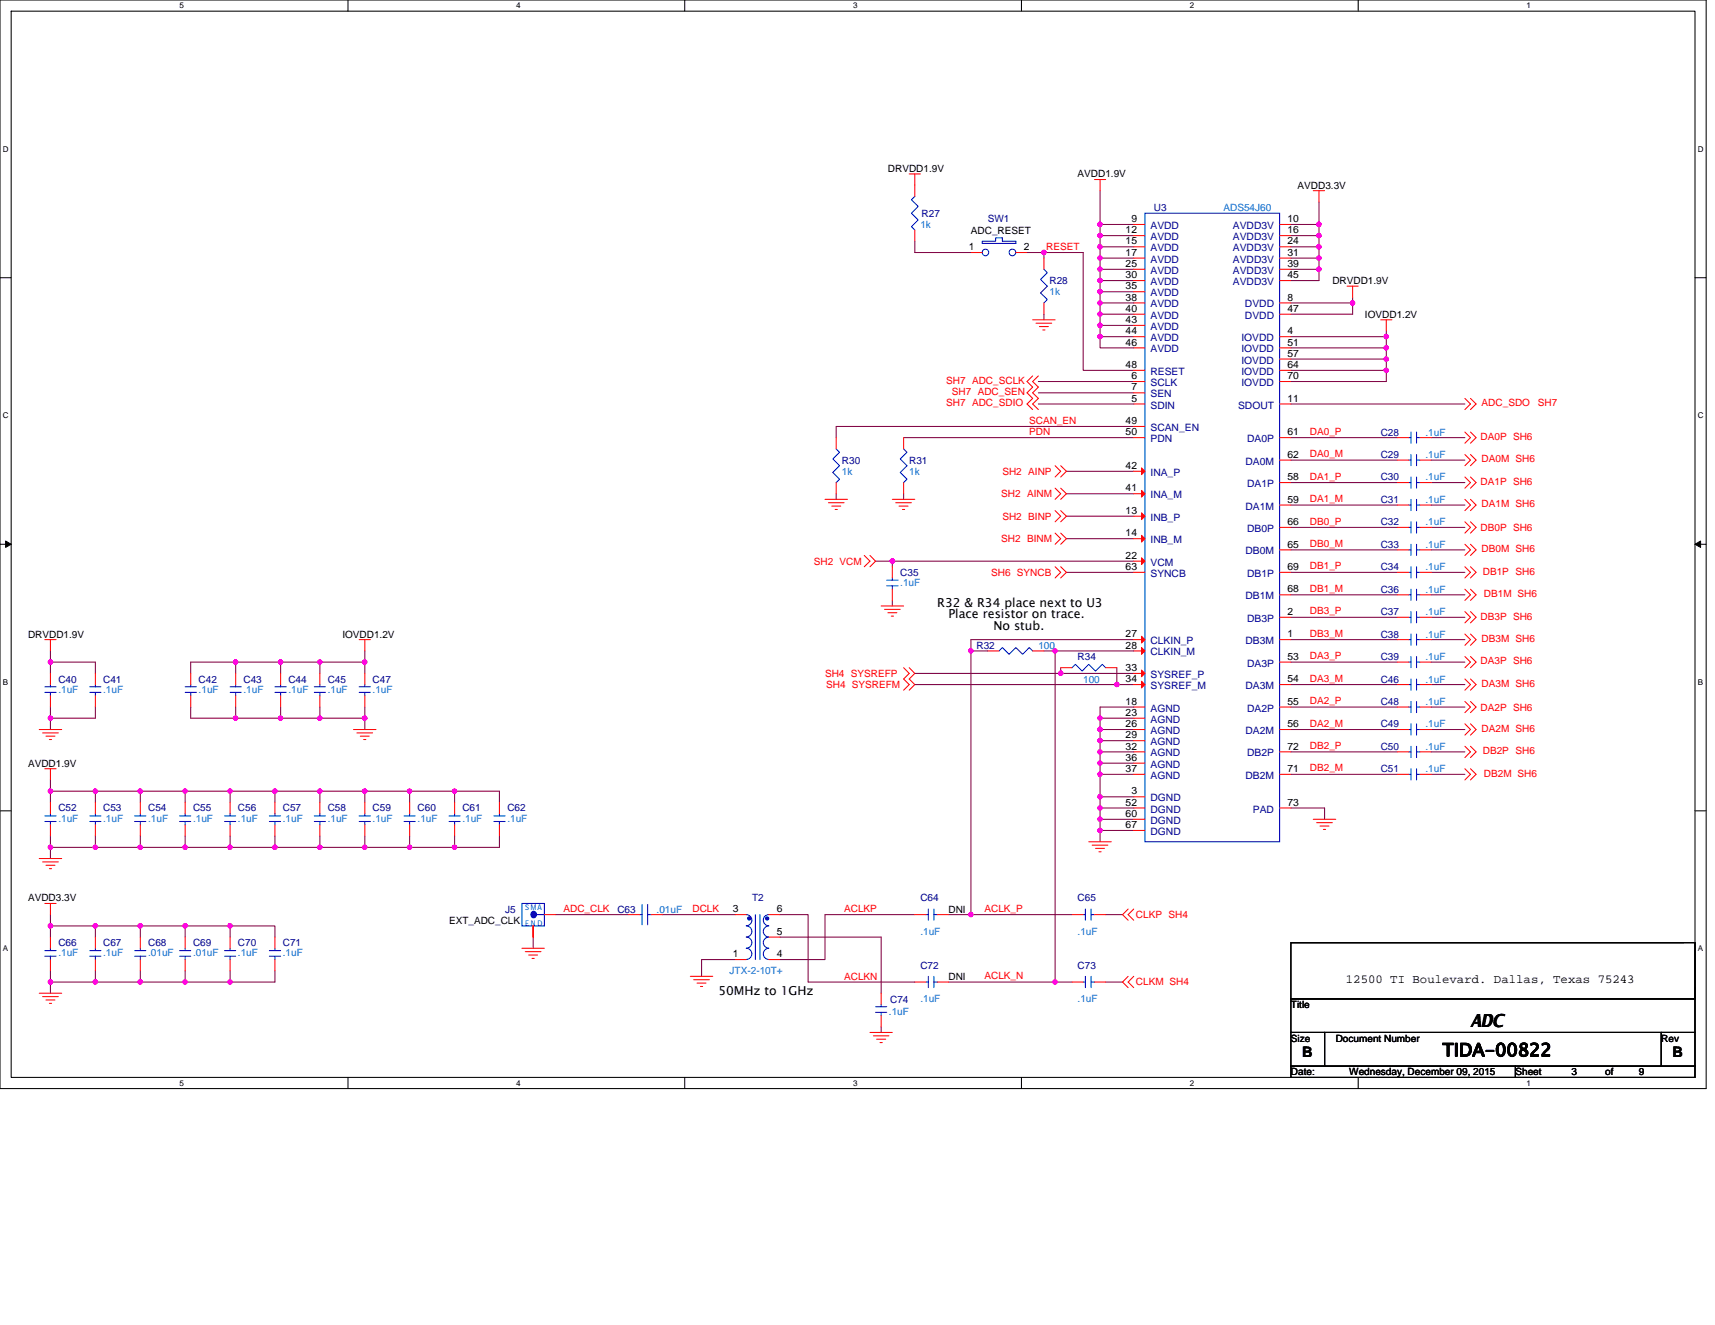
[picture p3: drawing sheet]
<svg xmlns="http://www.w3.org/2000/svg" width="279mm" height="216mm" viewBox="0 0 279 216" stroke-linecap="round" stroke-linejoin="round" font-family="sans-serif">
<path d="M0 0h278v177.4h-278zM1.8 1.8h274.3v173.8h-274.3z" fill="none" stroke="#000" stroke-width=".17"/>
<g fill="#fff">
<path d="M29.3 .2h.7v1.5h-.7z"/>
<path d="M29.3 175.7h.7v1.5h-.7z"/>
</g>
<path d="M56.7 0v1.8M56.7 175.6v1.8" fill="none" stroke="#000" stroke-width=".17"/>
<g fill="#fff">
<path d="M84.1 .2h.7v1.5h-.7z"/>
<path d="M84.1 175.7h.7v1.5h-.7z"/>
</g>
<path d="M111.5 0v1.8M111.5 175.6v1.8" fill="none" stroke="#000" stroke-width=".17"/>
<g fill="#fff">
<path d="M139 .2h.7v1.5h-.7z"/>
<path d="M139 175.7h.7v1.5h-.7z"/>
</g>
<path d="M166.4 0v1.8M166.4 175.6v1.8" fill="none" stroke="#000" stroke-width=".17"/>
<g fill="#fff">
<path d="M193.8 .2h.8v1.5h-.8z"/>
<path d="M193.8 175.7h.8v1.5h-.8z"/>
</g>
<path d="M221.3 0v1.8M221.3 175.6v1.8" fill="none" stroke="#000" stroke-width=".17"/>
<g fill="#fff">
<path d="M248.7 .2h.7v1.5h-.7z"/>
<path d="M248.7 175.7h.7v1.5h-.7z"/>
<path d="M.5 23.5h.9v1.5h-.9z"/>
<path d="M276.6 23.5h1v1.5h-1z"/>
<path d="M.5 67h.9v1.4h-.9z"/>
<path d="M276.6 67h1v1.4h-1z"/>
</g>
<path d="M0 45.3h1.8M276.1 45.3h1.9" fill="none" stroke="#000" stroke-width=".17"/>
<g fill="#fff">
<path d="M.5 110.4h.8v1.5h-.8z"/>
<path d="M276.6 110.4h.9v1.5h-.9z"/>
</g>
<path d="M0 88.7h1.8M276.1 88.7h1.9" fill="none" stroke="#000" stroke-width=".17"/>
<path d="M.9 88.2l.9 .5-.9 .5zM276.1 88.7l1-.5v1z" fill="#000" stroke="#000" stroke-width=".16"/>
<g fill="#fff">
<path d="M.5 153.8h.8v1.5h-.8z"/>
<path d="M276.6 153.8h.9v1.5h-.9z"/>
</g>
<path d="M0 132.1h1.8M276.1 132.1h1.9M210.3 153.6h65.8v9.2h-65.8zM210.3 153.6h64M276.1 153.6v9.2v-1.9M210.3 162.8h65.8v5.4h-65.8zM210.3 168.2h5.5v5.5h-5.5zM210.3 173.7h36.6v1.9h-36.6zM215.8 168.2h54.9v5.5h-54.9zM246.9 173.7h29.2v1.9h-29.2zM270.7 168.2h5.4v5.5h-5.4z" fill="none" stroke="#000" stroke-width=".17"/>
<g fill="none" stroke="#800040" stroke-width=".17">
<path d="M149 39.3v1.8h9.2M179.2 31.1v5.5M179.2 36.6v1.8M179.2 38.4v1.8M179.2 36.6h5.5M179.2 38.4h5.5M210.3 38.4h4.6M210.3 36.6h4.6M214.9 32.9v3.7M214.9 38.4v1.8M214.9 36.6v1.8M167.3 41.1h2.8"/>
<path d="M170.1 51.2v.9M170.1 41.1h6.4v19.2h8.2M170.1 41.1v1M179.2 40.2v1.9M179.2 42.1v1.8M179.2 43.9v1.8M179.2 45.7v1.8M179.2 47.5v1.9M179.2 49.4v1.8M179.2 51.2v1.8M179.2 40.2h5.5M179.2 42.1h5.5"/>
<path d="M179.2 43.9h5.5M179.2 45.7h5.5M179.2 47.5h5.5M179.2 49.4h5.5M179.2 51.2h5.5M179.2 53h5.5M179.2 54.9v1.8h5.5M179.2 53v1.9h5.5M210.3 49.4h10.1M210.3 58.5h15.5v1.8M210.3 43.9h4.6M210.3 42.1h4.6"/>
<path d="M210.3 40.2h4.6M210.3 54.9h15.5M214.9 43.9v1.8h-4.6M214.9 42.1v1.8M214.9 40.2v1.9M220.4 49.4v1.8h-10.1M220.4 48.5v.9M225.8 53.9v1M225.8 56.7v1.8M225.8 54.9v1.8h-15.5M147.2 71.3h37.5M169.2 64h15.5"/>
<path d="M169.2 62.2h15.5M169.2 65.8h15.5M173.7 76.8h11M184.7 69.5h-48.5v1.8M210.3 60.3h15.5M210.3 65.8h28.4M210.3 75h17.4M210.3 71.3h17.4M210.3 78.6h17.4M225.8 60.3v1.9h-15.5M233.2 78.6h5.5M233.2 71.3h5.5"/>
<path d="M233.2 75h5.5M136.2 80.5v.9M142.6 91.4h2.8M145.4 91.4v1M145.4 91.4h39.3M145.4 97.8v.9M147.2 80.5v.9M173.7 93.3h11M173.7 80.5h11M173.7 84.1h11M173.7 87.8h11M210.3 82.3h17.4"/>
<path d="M210.3 89.6h17.4M210.3 96.9h17.4M210.3 85.9h17.4M210.3 93.3h17.4M233.2 82.3h5.5M233.2 89.6h5.5M233.2 93.3h5.5M233.2 96.9h5.5M233.2 85.9h5.5M8.2 107.9h7.3v1.8M8.2 107.9v1.8M8.2 106.1v1.8"/>
<path d="M8.2 117v1.9M15.5 115.2v1.8h-7.3v-1.8M31.1 115.2v1.8h7.3M38.4 107.9h-7.3v1.8M38.4 107.9v1.8M38.4 115.2v1.8M38.4 107.9h7.3M38.4 117h7.3M45.7 107.9h6.4M45.7 117h6.4M45.7 115.2v1.8M45.7 107.9v1.8"/>
<path d="M52.1 107.9h7.3v1.8M52.1 117h7.3M52.1 115.2v1.8M52.1 107.9v1.8M59.4 106.1v1.8M59.4 115.2v1.8M59.4 117v1.9M149 109.7h23.8M149 111.5h32.9M158.2 106.1h2.7M158.2 106.1v42.9M170.1 106.1h1.8"/>
<path d="M171.9 106.1h12.8M171.9 106.1v53.9M172.8 108.8v.9h11.9M179.2 117v1.9M179.2 118.9v1.8M179.2 117h5.5M179.2 118.9h5.5M181.9 108.8v2.7h2.8M184.7 115.2h-5.5v1.8M184.7 104.2h-26.5v1.9M210.3 104.2h17.4M210.3 100.6h17.4"/>
<path d="M210.3 107.9h17.4M210.3 111.5h17.4M210.3 118.9h17.4M210.3 115.2h17.4M233.2 107.9h5.5M233.2 100.6h5.5M233.2 104.2h5.5M233.2 111.5h5.5M233.2 118.9h5.5M233.2 115.2h5.5M8.2 138.1v1.8M8.2 127.1v1.8"/>
<path d="M8.2 138.1h7.3M8.2 128.9h7.3M8.2 128.9v1.8M8.2 136.2v1.9M15.5 136.2v1.9M15.5 128.9v1.8M15.5 128.9h7.4M15.5 138.1h7.4M22.9 128.9h7.3v1.8M22.9 138.1h7.3M22.9 136.2v1.9M22.9 128.9v1.8"/>
<path d="M30.2 136.2v1.9M30.2 138.1h7.3M30.2 128.9h7.3M37.5 138.1h7.3M37.5 128.9h7.3M37.5 136.2v1.9M37.5 128.9v1.8M44.8 136.2v1.9M44.8 138.1h7.3M44.8 128.9h7.3M44.8 128.9v1.8M52.1 128.9h7.3"/>
<path d="M52.1 138.1h7.3M52.1 136.2v1.9M52.1 128.9v1.8M59.4 138.1h7.3M59.4 128.9h7.3M59.4 128.9v1.8M59.4 136.2v1.9M66.7 128.9v1.8M66.7 136.2v1.9M66.7 128.9h7.4M66.7 138.1h7.4M74.1 128.9h7.3v1.8"/>
<path d="M74.1 128.9v1.8M74.1 136.2v1.9M81.4 136.2v1.9h-7.3M179.2 120.7v1.8M179.2 122.5v1.9M179.2 126.2v3.6M179.2 131.7v1.8M179.2 129.8v1.9M179.2 120.7h5.5M179.2 122.5h5.5M179.2 126.2h5.5M179.2 131.7h5.5"/>
<path d="M179.2 129.8h5.5M184.7 124.4h-5.5v1.8M184.7 135.3h-5.5v1.9M184.7 133.5h-5.5v1.8M210.3 126.2h17.4M210.3 122.5h17.4M210.3 131.7h5.5v1.8M233.2 122.5h5.5M233.2 126.2h5.5M8.2 150.9h7.3M8.2 158.2v1.8M8.2 150.9v1.8"/>
<path d="M8.2 149v1.9M15.5 158.2v1.8M15.5 150.9v1.8M15.5 150.9h7.4M22.9 150.9v1.8M22.9 150.9h7.3v1.8M22.9 158.2v1.8h7.3M30.2 158.2v1.8M30.2 150.9h7.3v1.8M37.5 150.9h7.3v1.8M37.5 158.2v1.8M44.8 158.2v1.8h-7.3"/>
<path d="M86.9 152.7v1.8M90.5 149h11.9M107.9 149h11.9M119.8 156.4h-5.5v2.7M127.1 149h4.6v11h17.3M127.1 152.7h16.5v9.1M149 149h-14.6v7.4h-7.3M154.5 149h3.7M158.2 149h16.4M180.1 149h2.8M8.2 160h7.3M8.2 160v1.8"/>
<path d="M15.5 160h7.4M30.2 160h7.3M143.6 167.3v.9M154.5 160h17.4M171.9 160h2.7M180.1 160h2.8"/>
</g>
<g fill="#f0f" stroke="#f0f" stroke-width=".17">
<circle cx="179.2" cy="36.6" r=".36"/>
<circle cx="179.2" cy="38.4" r=".35"/>
<circle cx="179.2" cy="40.2" r=".36"/>
<circle cx="179.2" cy="42" r=".35"/>
<circle cx="179.2" cy="43.9" r=".35"/>
<circle cx="179.2" cy="47.5" r=".35"/>
<circle cx="179.2" cy="45.7" r=".36"/>
<circle cx="179.2" cy="51.2" r=".35"/>
<circle cx="179.2" cy="49.4" r=".36"/>
<circle cx="179.2" cy="53" r=".35"/>
<circle cx="214.9" cy="43.9" r=".36"/>
<circle cx="214.9" cy="42" r=".36"/>
<circle cx="214.9" cy="40.2" r=".36"/>
<circle cx="214.9" cy="38.4" r=".36"/>
<circle cx="214.9" cy="36.6" r=".36"/>
<circle cx="182" cy="111.5" r=".36"/>
<circle cx="225.8" cy="54.8" r=".36"/>
<circle cx="220.3" cy="49.4" r=".36"/>
<circle cx="225.8" cy="60.3" r=".35"/>
<circle cx="145.4" cy="91.4" r=".36"/>
<circle cx="59.4" cy="128.9" r=".36"/>
<circle cx="52.1" cy="128.9" r=".35"/>
<circle cx="59.4" cy="138.1" r=".36"/>
<circle cx="52.1" cy="138.1" r=".35"/>
<circle cx="15.5" cy="160" r=".36"/>
<circle cx="8.2" cy="160" r=".36"/>
<circle cx="15.5" cy="150.9" r=".36"/>
<circle cx="8.2" cy="150.9" r=".36"/>
<circle cx="22.8" cy="150.9" r=".36"/>
<circle cx="22.8" cy="160" r=".36"/>
<circle cx="8.2" cy="138.1" r=".36"/>
<circle cx="15.5" cy="128.9" r=".35"/>
<circle cx="22.8" cy="138.1" r=".36"/>
<circle cx="22.8" cy="128.9" r=".36"/>
<circle cx="44.8" cy="138.1" r=".36"/>
<circle cx="44.8" cy="128.9" r=".36"/>
<circle cx="37.5" cy="138.1" r=".35"/>
<circle cx="30.1" cy="138.1" r=".35"/>
<circle cx="37.5" cy="128.9" r=".35"/>
<circle cx="30.1" cy="128.9" r=".35"/>
<circle cx="15.5" cy="138.1" r=".35"/>
<circle cx="38.4" cy="107.9" r=".35"/>
<circle cx="38.4" cy="117" r=".35"/>
<circle cx="8.2" cy="117" r=".36"/>
<circle cx="8.2" cy="107.9" r=".36"/>
<circle cx="8.2" cy="128.9" r=".36"/>
<circle cx="74" cy="128.9" r=".35"/>
<circle cx="66.7" cy="128.9" r=".35"/>
<circle cx="74" cy="138.1" r=".35"/>
<circle cx="66.7" cy="138.1" r=".35"/>
<circle cx="59.4" cy="107.9" r=".36"/>
<circle cx="52.1" cy="107.9" r=".35"/>
<circle cx="37.5" cy="160" r=".36"/>
<circle cx="30.1" cy="160" r=".36"/>
<circle cx="37.5" cy="150.9" r=".36"/>
<circle cx="30.1" cy="150.9" r=".36"/>
<circle cx="45.7" cy="107.9" r=".36"/>
<circle cx="179.2" cy="117" r=".35"/>
<circle cx="179.2" cy="118.8" r=".36"/>
<circle cx="179.2" cy="120.7" r=".35"/>
<circle cx="179.2" cy="124.3" r=".35"/>
<circle cx="179.2" cy="122.5" r=".36"/>
<circle cx="179.2" cy="126.2" r=".35"/>
<circle cx="171.9" cy="106.1" r=".35"/>
<circle cx="171.9" cy="160" r=".36"/>
<circle cx="179.2" cy="133.5" r=".35"/>
<circle cx="179.2" cy="135.3" r=".35"/>
<circle cx="179.2" cy="131.7" r=".36"/>
<circle cx="179.2" cy="129.8" r=".35"/>
<circle cx="225.8" cy="56.7" r=".35"/>
<circle cx="225.8" cy="58.5" r=".36"/>
<circle cx="59.4" cy="117" r=".36"/>
<circle cx="52.1" cy="117" r=".35"/>
<circle cx="45.7" cy="117" r=".36"/>
<circle cx="172.8" cy="109.7" r=".36"/>
<circle cx="158.2" cy="149" r=".35"/>
<circle cx="158.2" cy="106.1" r=".35"/>
<circle cx="179.2" cy="54.8" r=".36"/>
<circle cx="170.1" cy="41.1" r=".36"/>
</g>
<g fill="none" stroke="#f00" stroke-width=".17">
<path d="M148.1 28.3h1.8M149 37.5v1.8M149 28.3v3.7M178.3 29.3h1.8M179.2 29.3v1.8M184.7 36.6h1.8M184.7 38.4h1.8M208.5 36.6h1.8M208.5 38.4h1.8M214 31.1h1.8M214.9 31.1v1.8M158.2 41.1h1.8"/>
<path d="M165.5 41.1h1.8M168.2 52.1h3.7M168.8 52.7h2.5M169.3 53.2h1.5M169.9 53.8h.3M170.1 42.1v1.8M170.1 49.4v1.8M184.7 40.2h1.8M184.7 42.1h1.8M184.7 43.9h1.8M184.7 45.7h1.8M184.7 49.4h1.8"/>
<path d="M184.7 51.2h1.8M184.7 53h1.8M184.7 54.9h1.8M184.7 56.7h1.8M184.7 47.5h1.8M208.5 40.2h1.8M208.5 42.1h1.8M208.5 43.9h1.8M208.5 45.7h1.8M208.5 49.4h1.8M208.5 51.2h1.8M208.5 54.9h1.8"/>
<path d="M208.5 56.7h1.8M208.5 58.5h1.8M219.5 46.6h1.8M220.4 46.6v1.9M224.9 52.1h1.9M225.8 52.1v1.8M136.2 71.3v1.9M136.2 78.6v1.9M147.2 71.3v1.9M147.2 78.6v1.9M168.2 61.3l-.9 .9 .9 .9-.9 .9 .9 .9-.9 .9 .9 .9M169.2 61.3l-1 .9 1 .9-1 .9 1 .9-1 .9 1 .9"/>
<path d="M171.9 75.9l.9 .9-.9 .9M171.9 79.5l.9 1-.9 .9M172.8 75.9l.9 .9-.9 .9M172.8 79.5l.9 1-.9 .9M184.7 76.8h1.8M184.7 60.3h1.8M184.7 62.2h1.8M184.7 65.8h1.8M184.7 71.3h1.8M184.7 69.5h1.8M184.7 64h1.8M208.5 78.6h1.8"/>
<path d="M208.5 71.3h1.8M208.5 75h1.8M208.5 65.8h1.8M208.5 60.3h1.8M208.5 62.2h1.8M227.7 75h1.8M227.7 78.6h1.8M227.7 71.3h1.8M231.3 75h1.9M231.3 78.6h1.9M231.3 71.3h1.9M238.7 64.9l.9 .9-.9 .9"/>
<path d="M238.7 74.1l.9 .9-.9 .9M238.7 77.7l.9 .9-.9 .9M238.7 70.4l.9 .9-.9 .9M239.6 64.9l.9 .9-.9 .9M239.6 74.1l.9 .9-.9 .9M239.6 77.7l.9 .9-.9 .9M239.6 70.4l.9 .9-.9 .9M134.4 81.4h3.7M135 81.9h2.5M135.5 82.5h1.5M136.1 83h.3M140.8 90.5l.9 .9-.9 1"/>
<path d="M141.7 90.5l.9 .9-.9 1M143.6 98.7h3.6M144.1 99.3h2.6M144.7 99.8h1.4M145.4 81.4h3.6M145.4 92.4v1.8M145.4 96v1.8M145.9 81.9h2.6M146.5 82.5h1.4M147 83h.4M171.9 92.4l.9 .9-.9 .9M171.9 83.2l.9 .9-.9 .9"/>
<path d="M171.9 86.9l.9 .9-.9 .9M172.8 92.4l.9 .9-.9 .9M172.8 83.2l.9 .9-.9 .9M172.8 86.9l.9 .9-.9 .9M184.7 80.5h1.8M184.7 84.1h1.8M184.7 87.8h1.8M184.7 91.4h1.8M184.7 93.3h1.8M208.5 82.3h1.8M208.5 85.9h1.8M208.5 89.6h1.8"/>
<path d="M208.5 93.3h1.8M208.5 96.9h1.8M227.7 93.3h1.8M227.7 85.9h1.8M227.7 96.9h1.8M227.7 89.6h1.8M227.7 82.3h1.8M231.3 93.3h1.9M231.3 85.9h1.9M231.3 96.9h1.9M231.3 89.6h1.9M231.3 82.3h1.9"/>
<path d="M238.7 92.4l.9 .9-.9 .9M238.7 88.7l.9 .9-.9 .9M238.7 81.4l.9 .9-.9 .9M238.7 96l.9 .9-.9 .9M238.7 85l.9 .9-.9 1M238.7 99.7l.9 .9-.9 .9M239.6 92.4l.9 .9-.9 .9M239.6 88.7l.9 .9-.9 .9M239.6 81.4l.9 .9-.9 .9M239.6 96l.9 .9-.9 .9M239.6 85l.9 .9-.9 1M239.6 99.7l.9 .9-.9 .9"/>
<path d="M6.4 118.9h3.7M6.9 119.4h2.6M7.3 104.2h1.8M7.5 120h1.5M8.2 104.2v1.9M8.2 109.7v1.8M8.2 113.4v1.8M15.5 109.7v1.8M15.5 113.4v1.8M31.1 109.7v1.8M31.1 113.4v1.8M38.4 109.7v1.8"/>
<path d="M38.4 113.4v1.8M45.7 109.7v1.8M45.7 113.4v1.8M52.1 109.7v1.8M52.1 113.4v1.8M57.6 118.9h3.7M58.1 119.4h2.6M58.5 104.2h1.8M58.7 120h1.5M59.4 104.2v1.9M59.4 109.7v1.8M59.4 113.4v1.8"/>
<path d="M145.2 100.4h.4M147.2 108.8l.9 .9-.9 .9 .9 .9-.9 1M148.1 108.8l.9 .9-.9 .9 .9 .9-.9 1M160.9 106.1h1.9M168.2 106.1h1.9M172.8 108.8h1.8M180.1 108.8h1.8M184.7 104.2h1.8M184.7 106.1h1.8M184.7 115.2h1.8M184.7 117h1.8M184.7 118.9h1.8"/>
<path d="M184.7 109.7h1.8M184.7 111.5h1.8M208.5 104.2h1.8M208.5 100.6h1.8M208.5 107.9h1.8M208.5 111.5h1.8M208.5 115.2h1.8M208.5 118.9h1.8M227.7 118.9h1.8M227.7 111.5h1.8M227.7 107.9h1.8M227.7 100.6h1.8"/>
<path d="M227.7 115.2h1.8M227.7 104.2h1.8M231.3 118.9h1.9M231.3 111.5h1.9M231.3 107.9h1.9M231.3 100.6h1.9M231.3 115.2h1.9M231.3 104.2h1.9M238.7 103.3l.9 .9-.9 1M238.7 107l.9 .9-.9 .9M238.7 117.9l.9 1-.9 .9M238.7 110.6l.9 .9-.9 1"/>
<path d="M238.7 114.3l.9 .9-.9 .9M239.6 103.3l.9 .9-.9 1M239.6 107l.9 .9-.9 .9M239.6 117.9l.9 1-.9 .9M239.6 110.6l.9 .9-.9 1M239.6 114.3l.9 .9-.9 .9M6.4 139.9h3.7M7.3 125.3h1.8M8 120.5h.4M8.2 125.3v1.8M8.2 130.7v1.9M8.2 134.4v1.8"/>
<path d="M15.5 130.7v1.9M15.5 134.4v1.8M22.9 130.7v1.9M22.9 134.4v1.8M30.2 130.7v1.9M30.2 134.4v1.8M37.5 130.7v1.9M37.5 134.4v1.8M44.8 130.7v1.9M44.8 134.4v1.8M52.1 130.7v1.9M52.1 134.4v1.8"/>
<path d="M59.2 120.5h.4M59.4 130.7v1.9M59.4 134.4v1.8M66.7 130.7v1.9M66.7 134.4v1.8M74.1 130.7v1.9M74.1 134.4v1.8M81.4 130.7v1.9M81.4 134.4v1.8M177.4 137.2h3.6M177.9 137.7h2.6M178.5 138.2h1.4"/>
<path d="M179 138.8h.4M184.7 126.2h1.8M184.7 120.7h1.8M184.7 122.5h1.8M184.7 129.8h1.8M184.7 131.7h1.8M184.7 133.5h1.8M184.7 135.3h1.8M184.7 124.4h1.8M208.5 131.7h1.8M208.5 126.2h1.8M208.5 122.5h1.8"/>
<path d="M214 133.5h3.6M214.5 134h2.6M215.1 134.6h1.4M215.6 135.1h.4M227.7 126.2h1.8M227.7 122.5h1.8M231.3 126.2h1.9M231.3 122.5h1.9M238.7 121.6l.9 .9-.9 .9M238.7 125.3l.9 .9-.9 .9M239.6 121.6l.9 .9-.9 .9M239.6 125.3l.9 .9-.9 .9"/>
<path d="M6.9 140.4h2.6M7.3 147.2h1.8M7.5 141h1.5M8 141.5h.4M8.2 147.2v1.8M8.2 152.7v1.8M8.2 156.4v1.8M15.5 152.7v1.8M15.5 156.4v1.8M22.9 152.7v1.8M22.9 156.4v1.8M30.2 152.7v1.8"/>
<path d="M30.2 156.4v1.8M37.5 152.7v1.8M37.5 156.4v1.8M44.8 152.7v1.8M44.8 156.4v1.8M85 154.5h3.7M85.6 155.1h2.5M86.1 155.6h1.5M86.7 156.2h.3M86.9 150.9v1.8M88.7 149h1.8M102.4 149h1.8"/>
<path d="M106.1 149h1.8M112.5 159.1h3.6M113 159.6h2.6M119.8 149h1.8M119.8 156.4h1.8M125.3 149h1.8M125.3 152.7h1.8M125.3 156.4h1.8M149 149h1.9M152.7 149h1.8M174.6 149h1.9M178.3 149h1.8"/>
<path d="M183.8 159.1l-.9 .9 .9 .9M183.8 148.1l-.9 .9 .9 .9M184.7 159.1l-.9 .9 .9 .9M184.7 148.1l-.9 .9 .9 .9M6.4 161.8h3.7M6.9 162.4h2.6M7.5 162.9h1.5M8 163.5h.4M113.6 160.2h1.4M114.1 160.7h.4M141.7 168.2h3.7M142.3 168.8h2.5"/>
<path d="M142.8 169.3h1.5M143.4 169.9h.3M143.6 161.8v1.9M143.6 165.5v1.8M149 160h1.9M152.7 160h1.8M174.6 160h1.9M178.3 160h1.8"/>
</g>
<g fill="none" stroke="#00f" stroke-width=".17">
<path d="M149 32l-.5 .6 1.1 1-1.1 1.1 1.1 1.1-1.1 1.1 .5 .6M160 39.3h2.2v-.5h1.1v.5h2.2v.4h-5.5zM186.5 34.7h22v102.5h-22zM170.1 43.9l.5 .5-1.1 1.1 1.1 1.1-1.1 1.1 1.1 1.1-.5 .6M136.2 73.2l.6 .5-1.1 1.1 1.1 1.1-1.1 1.1 1.1 1.1-.6 .5M147.2 73.2l.6 .5-1.1 1.1 1.1 1.1-1.1 1.1 1.1 1.1-.6 .5M229.5 75h.4M229.5 78.6h.4M229.5 71.3h.4M229.9 74.1v1.8M229.9 77.7v1.8M229.9 70.4v1.8"/>
<path d="M230.8 75h.5M230.8 78.6h.5M230.8 71.3h.5M230.8 74.1v1.8M230.8 77.7v1.8M230.8 70.4v1.8M144.5 94.5h1.8M144.5 95.5h1.8M145.4 94.2v.3M145.4 95.5v.5M229.5 93.3h.4M229.5 85.9h.4"/>
<path d="M229.5 96.9h.4M229.5 89.6h.4M229.5 82.3h.4M229.9 92.4v1.8M229.9 85v1.9M229.9 99.7v1.8M229.9 96v1.8M229.9 88.7v1.8M229.9 81.4v1.8M230.8 93.3h.5M230.8 85.9h.5M230.8 96.9h.5"/>
<path d="M230.8 89.6h.5M230.8 82.3h.5M230.8 92.4v1.8M230.8 85v1.9M230.8 99.7v1.8M230.8 96v1.8M230.8 88.7v1.8M230.8 81.4v1.8M7.3 111.9h1.8M7.3 112.8h1.8M8.2 111.5v.4M8.2 112.8v.6"/>
<path d="M14.6 111.9h1.8M14.6 112.8h1.8M15.5 111.5v.4M15.5 112.8v.6M30.2 111.9h1.8M30.2 112.8h1.8M31.1 111.5v.4M31.1 112.8v.6M37.5 111.9h1.8M37.5 112.8h1.8M38.4 111.5v.4M38.4 112.8v.6"/>
<path d="M44.8 111.9h1.8M44.8 112.8h1.8M45.7 111.5v.4M45.7 112.8v.6M51.2 111.9h1.8M51.2 112.8h1.8M52.1 111.5v.4M52.1 112.8v.6M58.5 111.9h1.8M58.5 112.8h1.8M59.4 111.5v.4M59.4 112.8v.6"/>
<path d="M162.8 106.1l.5-.6 1.1 1.1 1.1-1.1 1.1 1.1 1.1-1.1 .5 .6M174.6 108.8l.6-.6 1.1 1.1 1.1-1.1 1.1 1.1 1.1-1.1 .5 .6M229.5 118.9h.4M229.5 111.5h.4M229.5 107.9h.4M229.5 100.6h.4M229.5 115.2h.4M229.5 104.2h.4M229.9 117.9v1.9M229.9 110.6v1.9M229.9 107v1.8M229.9 114.3v1.8"/>
<path d="M229.9 103.3v1.9M230.8 118.9h.5M230.8 111.5h.5M230.8 107.9h.5M230.8 100.6h.5M230.8 115.2h.5M230.8 104.2h.5M230.8 117.9v1.9M230.8 110.6v1.9M230.8 107v1.8M230.8 114.3v1.8M230.8 103.3v1.9"/>
<path d="M7.3 132.9h1.8M7.3 133.9h1.8M8.2 132.6v.3M8.2 133.9v.5M14.6 132.9h1.8M14.6 133.9h1.8M15.5 132.6v.3M15.5 133.9v.5M21.9 132.9h1.9M21.9 133.9h1.9M22.9 132.6v.3M22.9 133.9v.5"/>
<path d="M29.3 132.9h1.8M29.3 133.9h1.8M30.2 132.6v.3M30.2 133.9v.5M36.6 132.9h1.8M36.6 133.9h1.8M37.5 132.6v.3M37.5 133.9v.5M43.9 132.9h1.8M43.9 133.9h1.8M44.8 132.6v.3M44.8 133.9v.5"/>
<path d="M51.2 132.9h1.8M51.2 133.9h1.8M52.1 132.6v.3M52.1 133.9v.5M58.5 132.9h1.8M58.5 133.9h1.8M59.4 132.6v.3M59.4 133.9v.5M65.8 132.9h1.8M65.8 133.9h1.8M66.7 132.6v.3M66.7 133.9v.5"/>
<path d="M73.2 132.9h1.8M73.2 133.9h1.8M74.1 132.6v.3M74.1 133.9v.5M80.5 132.9h1.8M80.5 133.9h1.8M81.4 132.6v.3M81.4 133.9v.5M229.5 126.2h.4M229.5 122.5h.4M229.9 125.3v1.8M229.9 121.6v1.8"/>
<path d="M230.8 126.2h.5M230.8 122.5h.5M230.8 125.3v1.8M230.8 121.6v1.8M7.3 154.9h1.8M7.3 155.8h1.8M8.2 154.5v.4M8.2 155.8v.6M14.6 154.9h1.8M14.6 155.8h1.8M15.5 154.5v.4M15.5 155.8v.6"/>
<path d="M21.9 154.9h1.9M21.9 155.8h1.9M22.9 154.5v.4M22.9 155.8v.6M29.3 154.9h1.8M29.3 155.8h1.8M30.2 154.5v.4M30.2 155.8v.6M36.6 154.9h1.8M36.6 155.8h1.8M37.5 154.5v.4M37.5 155.8v.6"/>
<path d="M43.9 154.9h1.8M43.9 155.8h1.8M44.8 154.5v.4M44.8 155.8v.6M85 147.2h3.7v3.7h-3.7zM87.4 149h1.3M104.2 149h.4M104.6 147.4v3.3M105.5 147.4v3.3M105.5 149h.6M121.6 149a.91 .91 0 0 1 .9 .9 .91 .91 0 0 1-.9 1 .91 .91 0 0 1 .9 .9 .91 .91 0 0 1-.9 .9 .91 .91 0 0 1 .9 .9 .91 .91 0 0 1-.9 .9M121.6 154.5a.91 .91 0 0 1 .9 .9 .91 .91 0 0 1-.9 .9"/>
<path d="M123.1 149v7.4M123.8 149v7.4M125.2 149a.91 .91 0 0 0-.8 .9 .91 .91 0 0 0 .8 1 .91 .91 0 0 0-.8 .9 .91 .91 0 0 0 .8 .9 .91 .91 0 0 0-.8 .9 .91 .91 0 0 0 .8 .9M125.2 154.5a.91 .91 0 0 0-.8 .9 .91 .91 0 0 0 .8 .9M150.9 149h.3M151.2 159.1v1.8M151.2 148.1v1.8M152.1 149h.6M152.1 159.1v1.8M152.1 148.1v1.8M176.5 149h.3M176.8 159.1v1.8"/>
<path d="M176.8 148.1v1.8M177.8 149h.5M177.8 159.1v1.8M177.8 148.1v1.8M142.6 164h1.9M142.6 165h1.9M143.6 163.7v.3M143.6 165v.5M150.9 160h.3M152.1 160h.6M176.5 160h.3M177.8 160h.5"/>
<circle cx="160.5" cy="41.1" r=".53"/>
<circle cx="164.9" cy="41.1" r=".54"/>
</g>
<g fill="#f00" stroke="#f00" stroke-width=".17">
<path d="M186 76.2l.5 .6-.5 .5z"/>
<path d="M186 79.9l.5 .6-.5 .5z"/>
<path d="M186 103.7l.5 .5-.5 .6z"/>
<path d="M186 105.5l.5 .6-.5 .5z"/>
<path d="M186 83.6l.5 .5-.5 .6z"/>
<path d="M186 87.2l.5 .6-.5 .5z"/>
<path d="M186 90.9l.5 .5-.5 .6z"/>
<path d="M186 109.2l.5 .5-.5 .6z"/>
<path d="M186 111l.5 .5-.5 .6z"/>
</g>
<g fill="#00f" stroke="#00f" stroke-width=".17">
<path d="M86.7 148.6a.5 .5 0 0 1 .7 .4 .5 .5 0 0 1-.7 .5 .61 .61 0 0 1 0-.9z" fill-rule="evenodd"/>
<circle cx="122.1" cy="149.7" r=".27"/>
<circle cx="125" cy="149.7" r=".27"/>
</g>
<g font-size="2.9">
<text x="239.6" y="167.3">ADC</text>
<text x="235" y="172.1">TIDA-00822</text>
</g>
<g font-size="2.4">
<text x="212.1" y="172.3">B</text>
<text x="272.5" y="172.3">B</text>
</g>
<g font-size="2">
<text x="152.7" y="99">R32 &amp; R34 place next to U3</text>
<text x="154.5" y="100.8">Place resistor on trace.</text>
<text x="161.8" y="102.6">No stub.</text>
<text x="219.3" y="160.1">12500 TI Boulevard. Dallas, Texas 75243</text>
<text x="117" y="162.1">50MHz to 1GHz</text>
</g>
<g font-size="1.7">
<text x="157.8" y="40.8">1</text>
<text x="166.8" y="40.8">2</text>
<text x="183.4" y="39.8">15</text>
<text x="183.4" y="41.7">17</text>
<text x="183.4" y="38">12</text>
<text x="184.3" y="36.2">9</text>
<text x="209.7" y="36.2">10</text>
<text x="209.7" y="38">16</text>
<text x="209.7" y="39.8">24</text>
<text x="209.7" y="41.7">31</text>
<text x="183.4" y="43.5">25</text>
<text x="183.4" y="45.3">30</text>
<text x="183.4" y="47.2">35</text>
<text x="209.7" y="43.5">39</text>
<text x="209.7" y="45.3">45</text>
<text x="183.4" y="49">38</text>
<text x="183.4" y="50.8">40</text>
<text x="183.4" y="52.6">43</text>
<text x="209.7" y="49">8</text>
<text x="209.7" y="50.8">47</text>
<text x="183.4" y="60">48</text>
<text x="183.4" y="54.5">44</text>
<text x="183.4" y="56.3">46</text>
<text x="209.7" y="54.5">4</text>
<text x="209.7" y="56.3">51</text>
<text x="209.7" y="58.1">57</text>
<text x="209.7" y="60">64</text>
<text x="184.3" y="61.8">6</text>
<text x="184.3" y="65.4">5</text>
<text x="184.3" y="63.6">7</text>
<text x="209.7" y="65.4">11</text>
<text x="209.7" y="61.8">70</text>
<text x="183.4" y="70.9">50</text>
<text x="183.4" y="69.1">49</text>
<text x="209.7" y="70.9">61</text>
<text x="183.4" y="76.4">42</text>
<text x="209.7" y="74.6">62</text>
<text x="183.4" y="80.1">41</text>
<text x="183.4" y="83.7">13</text>
<text x="209.7" y="81.9">59</text>
<text x="209.7" y="78.3">58</text>
<text x="183.4" y="87.4">14</text>
<text x="209.7" y="89.2">65</text>
<text x="209.7" y="85.6">66</text>
<text x="183.4" y="91.1">22</text>
<text x="183.4" y="92.9">63</text>
<text x="209.7" y="92.9">69</text>
<text x="209.7" y="96.5">68</text>
<text x="209.7" y="100.2">2</text>
<text x="183.4" y="103.8">27</text>
<text x="183.4" y="105.7">28</text>
<text x="209.7" y="103.8">1</text>
<text x="209.7" y="107.5">53</text>
<text x="183.4" y="109.3">33</text>
<text x="183.4" y="111.2">34</text>
<text x="209.7" y="111.2">54</text>
<text x="183.4" y="114.8">18</text>
<text x="183.4" y="116.6">23</text>
<text x="183.4" y="118.5">26</text>
<text x="209.7" y="118.5">56</text>
<text x="209.7" y="114.8">55</text>
<text x="183.4" y="125.8">37</text>
<text x="183.4" y="120.3">29</text>
<text x="183.4" y="122.1">32</text>
<text x="183.4" y="124">36</text>
<text x="209.7" y="125.8">71</text>
<text x="209.7" y="122.1">72</text>
<text x="183.4" y="131.3">52</text>
<text x="184.3" y="129.5">3</text>
<text x="209.7" y="131.3">73</text>
<text x="183.4" y="133.1">60</text>
<text x="183.4" y="134.9">67</text>
<text x="119.4" y="148.7">3</text>
<text x="126.5" y="148.7">6</text>
<text x="119.4" y="156">1</text>
<text x="126.5" y="152.3">5</text>
<text x="126.5" y="156">4</text>
</g>
<g font-size="1.7" fill="#000080">
<text x="187.4" y="37.3">AVDD</text>
<text x="187.4" y="41">AVDD</text>
<text x="187.4" y="39.1">AVDD</text>
<text x="200.9" y="37.3">AVDD3V</text>
<text x="200.9" y="39.1">AVDD3V</text>
<text x="200.9" y="41">AVDD3V</text>
<text x="187.4" y="42.8">AVDD</text>
<text x="187.4" y="44.6">AVDD</text>
<text x="187.4" y="46.5">AVDD</text>
<text x="200.9" y="42.8">AVDD3V</text>
<text x="200.9" y="44.6">AVDD3V</text>
<text x="200.9" y="46.5">AVDD3V</text>
<text x="187.4" y="50.1">AVDD</text>
<text x="187.4" y="51.9">AVDD</text>
<text x="187.4" y="53.8">AVDD</text>
<text x="187.4" y="48.3">AVDD</text>
<text x="202.8" y="50.1">DVDD</text>
<text x="202.8" y="51.9">DVDD</text>
<text x="187.4" y="55.6">AVDD</text>
<text x="187.4" y="57.4">AVDD</text>
<text x="202.2" y="55.6">IOVDD</text>
<text x="202.2" y="57.4">IOVDD</text>
<text x="202.2" y="59.2">IOVDD</text>
<text x="187.4" y="61.1">RESET</text>
<text x="187.4" y="62.9">SCLK</text>
<text x="187.4" y="64.7">SEN</text>
<text x="202.2" y="61.1">IOVDD</text>
<text x="202.2" y="62.9">IOVDD</text>
<text x="187.4" y="66.6">SDIN</text>
<text x="187.4" y="70.2">SCAN_EN</text>
<text x="201.7" y="66.6">SDOUT</text>
<text x="187.4" y="77.5">INA_P</text>
<text x="187.4" y="72.1">PDN</text>
<text x="202.9" y="75.7">DA0M</text>
<text x="203.2" y="72.1">DA0P</text>
<text x="187.4" y="81.2">INA_M</text>
<text x="202.9" y="83">DA1M</text>
<text x="203.2" y="79.4">DA1P</text>
<text x="187.4" y="84.9">INB_P</text>
<text x="187.4" y="88.5">INB_M</text>
<text x="203.2" y="86.7">DB0P</text>
<text x="187.4" y="92.2">VCM</text>
<text x="187.4" y="94">SYNCB</text>
<text x="202.9" y="90.3">DB0M</text>
<text x="203.2" y="94">DB1P</text>
<text x="202.9" y="97.7">DB1M</text>
<text x="203.2" y="101.3">DB3P</text>
<text x="187.4" y="105">CLKIN_P</text>
<text x="187.4" y="106.8">CLKIN_M</text>
<text x="202.9" y="105">DB3M</text>
<text x="187.4" y="110.5">SYSREF_P</text>
<text x="187.4" y="112.3">SYSREF_M</text>
<text x="202.9" y="112.3">DA3M</text>
<text x="203.2" y="108.6">DA3P</text>
<text x="187.4" y="116">AGND</text>
<text x="187.4" y="117.8">AGND</text>
<text x="187.4" y="119.6">AGND</text>
<text x="202.9" y="119.6">DA2M</text>
<text x="203.2" y="116">DA2P</text>
<text x="187.4" y="121.4">AGND</text>
<text x="187.4" y="123.3">AGND</text>
<text x="187.4" y="125.1">AGND</text>
<text x="203.2" y="123.3">DB2P</text>
<text x="187.4" y="126.9">AGND</text>
<text x="187.4" y="130.6">DGND</text>
<text x="202.9" y="126.9">DB2M</text>
<text x="187.4" y="132.4">DGND</text>
<text x="187.4" y="134.2">DGND</text>
<text x="187.4" y="136.1">DGND</text>
<text x="204.1" y="132.4">PAD</text>
</g>
<g font-size="1.6">
<text x="144.7" y="28">DRVDD1.9V</text>
<text x="175.6" y="28.9">AVDD1.9V</text>
<text x="211.4" y="30.7">AVDD3.3V</text>
<text x="158.2" y="38.1">ADC_RESET</text>
<text x="217.1" y="46.3">DRVDD1.9V</text>
<text x="222.4" y="51.8">IOVDD1.2V</text>
<text x="4.6" y="103.9">DRVDD1.9V</text>
<text x="55.8" y="103.9">IOVDD1.2V</text>
<text x="4.6" y="124.9">AVDD1.9V</text>
<text x="4.6" y="146.9">AVDD3.3V</text>
<text x="154.5" y="148.7">DNI</text>
<text x="73.2" y="150.5">EXT_ADC_CLK</text>
<text x="154.5" y="159.7">DNI</text>
<text x="210.3" y="164.2">Title</text>
<text x="210.3" y="169.7">Size</text>
<text x="217.6" y="169.7">Document Number</text>
<text x="270.7" y="169.7">Rev</text>
<text x="210.3" y="175.2">Date:</text>
<text x="219.8" y="175.2">Wednesday, December 09, 2015</text>
<text x="246.9" y="175.2">Sheet</text>
<text x="256" y="175.2">3</text>
<text x="261.5" y="175.2">of</text>
<text x="267" y="175.2">9</text>
</g>
<g font-size="1.6" fill="#000080">
<text x="150.1" y="35.3">R27</text>
<text x="188" y="34.4">U3</text>
<text x="160.9" y="36.2">SW1</text>
<text x="171" y="46.3">R28</text>
<text x="224.9" y="71">C28</text>
<text x="137.2" y="75.5">R30</text>
<text x="148.1" y="75.5">R31</text>
<text x="224.9" y="74.6">C29</text>
<text x="224.9" y="78.3">C30</text>
<text x="224.9" y="81.9">C31</text>
<text x="224.9" y="85.6">C32</text>
<text x="224.9" y="89.3">C33</text>
<text x="146.7" y="93.8">C35</text>
<text x="224.9" y="92.9">C34</text>
<text x="224.9" y="100.2">C37</text>
<text x="224.9" y="96.6">C36</text>
<text x="159.1" y="105.7">R32</text>
<text x="175.6" y="107.5">R34</text>
<text x="224.9" y="107.5">C39</text>
<text x="224.9" y="103.9">C38</text>
<text x="9.5" y="111.2">C40</text>
<text x="16.8" y="111.2">C41</text>
<text x="32.4" y="111.2">C42</text>
<text x="39.7" y="111.2">C43</text>
<text x="47" y="111.2">C44</text>
<text x="53.4" y="111.2">C45</text>
<text x="60.7" y="111.2">C47</text>
<text x="224.9" y="111.2">C46</text>
<text x="224.9" y="118.5">C49</text>
<text x="224.9" y="114.9">C48</text>
<text x="224.9" y="125.8">C51</text>
<text x="224.9" y="122.2">C50</text>
<text x="9.5" y="132.2">C52</text>
<text x="16.8" y="132.2">C53</text>
<text x="24.1" y="132.2">C54</text>
<text x="31.5" y="132.2">C55</text>
<text x="38.8" y="132.2">C56</text>
<text x="46.1" y="132.2">C57</text>
<text x="53.4" y="132.2">C58</text>
<text x="60.7" y="132.2">C59</text>
<text x="68" y="132.2">C60</text>
<text x="75.3" y="132.2">C61</text>
<text x="82.7" y="132.2">C62</text>
<text x="82.3" y="148.7">J5</text>
<text x="100.6" y="148.7">C63</text>
<text x="122.5" y="146.9">T2</text>
<text x="149.9" y="146.9">C64</text>
<text x="175.6" y="146.9">C65</text>
<text x="9.5" y="154.2">C66</text>
<text x="16.8" y="154.2">C67</text>
<text x="24.1" y="154.2">C68</text>
<text x="31.5" y="154.2">C69</text>
<text x="38.8" y="154.2">C70</text>
<text x="46.1" y="154.2">C71</text>
<text x="149.9" y="157.8">C72</text>
<text x="175.6" y="157.8">C73</text>
<text x="145" y="163.5">C74</text>
</g>
<g font-size="1.6" fill="#0065ca">
<text x="199.3" y="34.4">ADS54J60</text>
<text x="149.9" y="37.1">1k</text>
<text x="171" y="48.1">1k</text>
<text x="232.2" y="71">.1uF</text>
<text x="137.2" y="77.4">1k</text>
<text x="148.1" y="77.4">1k</text>
<text x="232.2" y="74.6">.1uF</text>
<text x="232.2" y="78.3">.1uF</text>
<text x="232.2" y="81.9">.1uF</text>
<text x="232.2" y="85.6">.1uF</text>
<text x="232.2" y="89.3">.1uF</text>
<text x="146.7" y="95.5">.1uF</text>
<text x="232.2" y="92.9">.1uF</text>
<text x="232.2" y="100.2">.1uF</text>
<text x="232.2" y="96.6">.1uF</text>
<text x="169.2" y="105.7">100</text>
<text x="232.2" y="107.5">.1uF</text>
<text x="232.2" y="103.9">.1uF</text>
<text x="9.5" y="112.8">.1uF</text>
<text x="16.8" y="112.8">.1uF</text>
<text x="32.4" y="112.8">.1uF</text>
<text x="39.7" y="112.8">.1uF</text>
<text x="47" y="112.8">.1uF</text>
<text x="53.4" y="112.8">.1uF</text>
<text x="60.7" y="112.8">.1uF</text>
<text x="176.5" y="111.2">100</text>
<text x="232.2" y="111.2">.1uF</text>
<text x="232.2" y="118.5">.1uF</text>
<text x="232.2" y="114.9">.1uF</text>
<text x="232.2" y="125.8">.1uF</text>
<text x="232.2" y="122.2">.1uF</text>
<text x="9.5" y="133.9">.1uF</text>
<text x="16.8" y="133.9">.1uF</text>
<text x="24.1" y="133.9">.1uF</text>
<text x="31.5" y="133.9">.1uF</text>
<text x="38.8" y="133.9">.1uF</text>
<text x="46.1" y="133.9">.1uF</text>
<text x="53.4" y="133.9">.1uF</text>
<text x="60.7" y="133.9">.1uF</text>
<text x="68" y="133.9">.1uF</text>
<text x="75.3" y="133.9">.1uF</text>
<text x="82.7" y="133.9">.1uF</text>
<text x="107" y="148.7">.01uF</text>
<text x="9.5" y="155.8">.1uF</text>
<text x="16.8" y="155.8">.1uF</text>
<text x="24.1" y="155.8">.01uF</text>
<text x="31.5" y="155.8">.01uF</text>
<text x="38.8" y="155.8">.1uF</text>
<text x="46.1" y="155.8">.1uF</text>
<text x="149.9" y="152.4">.1uF</text>
<text x="175.6" y="152.4">.1uF</text>
<text x="118.9" y="158.7">JTX-2-10T+</text>
<text x="144.8" y="165.3">.1uF</text>
<text x="149.9" y="163.3">.1uF</text>
<text x="175.6" y="163.3">.1uF</text>
</g>
<g font-size="1.6" fill="#f00">
<text x="170.4" y="40.8">RESET</text>
<text x="154.2" y="62.5">SH7 ADC_SCLK</text>
<text x="155.1" y="64.4">SH7 ADC_SEN</text>
<text x="154.2" y="66.2">SH7 ADC_SDIO</text>
<text x="167.7" y="69">SCAN_EN</text>
<text x="167.7" y="71">PDN</text>
<text x="213.4" y="70.8">DA0_P</text>
<text x="241.2" y="71.7">DA0P SH6</text>
<text x="241.4" y="66.2">ADC_SDO</text>
<text x="250.5" y="66.2">SH7</text>
<text x="163.3" y="77.4">SH2 AINP</text>
<text x="213.4" y="74.5">DA0_M</text>
<text x="241.4" y="75.4">DA0M SH6</text>
<text x="163.1" y="81">SH2 AINM</text>
<text x="213.4" y="78.2">DA1_P</text>
<text x="213.4" y="81.8">DA1_M</text>
<text x="241.2" y="79">DA1P SH6</text>
<text x="241.4" y="82.7">DA1M SH6</text>
<text x="163.1" y="88.3">SH2 BINM</text>
<text x="163.3" y="84.7">SH2 BINP</text>
<text x="213.4" y="89.1">DB0_M</text>
<text x="213.4" y="85.5">DB0_P</text>
<text x="241.2" y="86.5">DB0P SH6</text>
<text x="241.4" y="90">DB0M SH6</text>
<text x="132.6" y="92">SH2 VCM</text>
<text x="161.5" y="93.8">SH6 SYNCB</text>
<text x="213.4" y="92.8">DB1_P</text>
<text x="241.6" y="93.6">DB1P SH6</text>
<text x="213.4" y="96.5">DB1_M</text>
<text x="213.4" y="100.1">DB3_P</text>
<text x="241.2" y="101">DB3P SH6</text>
<text x="241.8" y="97.3">DB1M SH6</text>
<text x="213.4" y="103.8">DB3_M</text>
<text x="213.4" y="107.4">DA3_P</text>
<text x="241.4" y="104.6">DB3M SH6</text>
<text x="134.4" y="110.3">SH4 SYSREFP</text>
<text x="134.6" y="112.1">SH4 SYSREFM</text>
<text x="213.4" y="111.1">DA3_M</text>
<text x="241.2" y="108.3">DA3P SH6</text>
<text x="241.4" y="111.9">DA3M SH6</text>
<text x="213.4" y="118.4">DA2_M</text>
<text x="213.4" y="114.7">DA2_P</text>
<text x="241.2" y="115.8">DA2P SH6</text>
<text x="241.4" y="119.3">DA2M SH6</text>
<text x="213.4" y="125.7">DB2_M</text>
<text x="213.4" y="122">DB2_P</text>
<text x="241.6" y="122.9">DB2P SH6</text>
<text x="241.8" y="126.6">DB2M SH6</text>
<text x="91.8" y="148.6">ADC_CLK</text>
<text x="112.8" y="148.7">DCLK</text>
<text x="137.5" y="148.7">ACLKP</text>
<text x="160.4" y="148.6">ACLK_P</text>
<text x="185.1" y="149.6">CLKP SH4</text>
<text x="137.5" y="159.7">ACLKN</text>
<text x="160.4" y="159.6">ACLK_N</text>
<text x="185.1" y="160.6">CLKM SH4</text>
</g>
<g font-size="1.3">
<text x="29.3" y="1.4">5</text>
<text x="84.1" y="1.4">4</text>
<text x="139" y="1.4">3</text>
<text x="193.8" y="1.4">2</text>
<text x="248.7" y="1.4">1</text>
<text x=".5" y="24.7">D</text>
<text x="276.6" y="24.7">D</text>
<text x=".5" y="68.2">C</text>
<text x="276.6" y="68.2">C</text>
<text x=".5" y="111.6">B</text>
<text x="276.6" y="111.6">B</text>
<text x=".5" y="155">A</text>
<text x="276.6" y="155">A</text>
<text x="29.3" y="176.9">5</text>
<text x="84.1" y="176.9">4</text>
<text x="139" y="176.9">3</text>
<text x="193.8" y="176.9">2</text>
<text x="248.7" y="176.9">1</text>
</g>
<g font-size="1.3" fill="#00f">
<text x="85.6" y="148.3">S MA</text>
<text x="85.6" y="150.9">E N D</text>
</g>
</svg>
